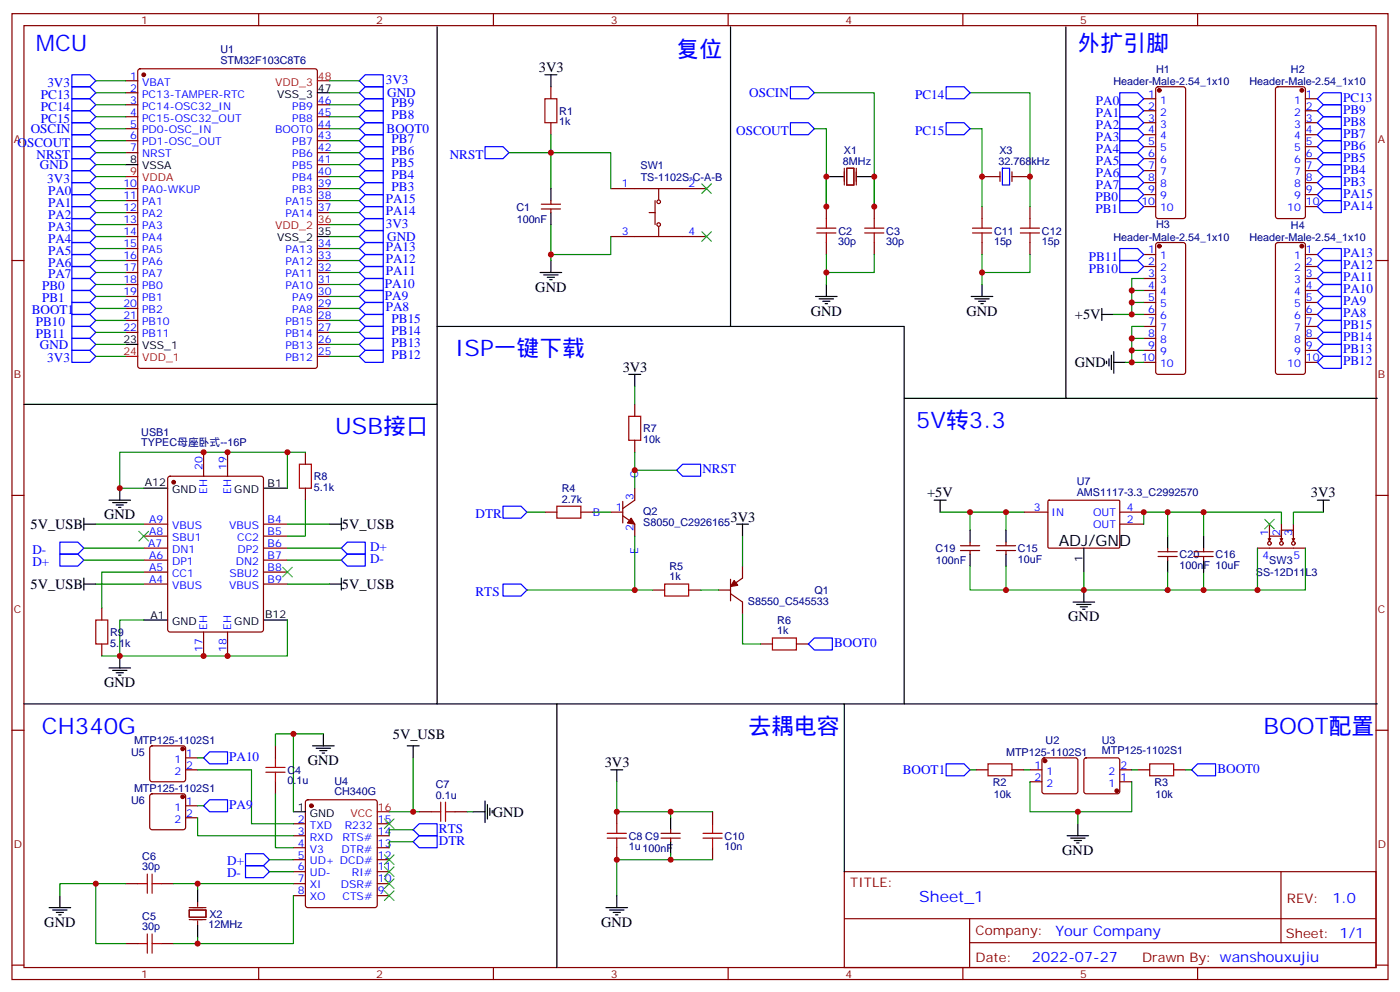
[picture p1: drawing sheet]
<svg xmlns="http://www.w3.org/2000/svg" width="412mm" height="292mm" viewBox="0 0 412 292" stroke-linecap="round" stroke-linejoin="round" font-family="sans-serif">
<g fill="none" stroke="#870000" stroke-width=".35">
<path d="M3.5 4h405.4v284.4h-405.4zM7.1 7.5h398.2v277.3h-398.2zM76.2 4v3.5M145.3 4v3.5M214.5 4v3.5M283.6 4v3.5M352.8 4v3.5M37 23.8h3.6M37 27.3h3.6M37 30.8h3.6M37 34.4h3.6M37 37.9h3.6"/>
<path d="M40.8 20.5l.5-.3h51.5l.6 .5 .1 87-.5 .7h-51.7l-.7-.4v-87zM93.5 30.8h3.5M93.5 34.4h3.5M93.5 37.9h3.5M162.3 25.5v3.6M162.3 36.1v3.6M336.9 29.1h3.5M336.9 32.6h3.5M336.9 36.1h3.5M336.9 39.7h3.5M340.7 25.7l.4-.2h7.4l.7 .5v37.6l-.2 .5-.5 .2h-7.4l-.5-.2-.2-.5v-37.4zM375.9 25.7l.5-.2h7.4l.7 .5v37.6l-.2 .5-.5 .2h-7.4l-.5-.2-.2-.5v-37.4z"/>
<path d="M384.5 29.1h3.6M384.5 32.6h3.6M384.5 36.1h3.6M384.5 39.7h3.6M37 41.4h3.6M37 44.9h3.6M37 55.5h3.6M37 59.1h3.6M93.5 41.4h3.5M93.5 44.9h3.5M93.5 55.5h3.5M93.5 59.1h3.5"/>
<path d="M93.5 52h3.5M93.5 48.5h3.5M162.3 59.1v1M179.9 55.5h28.2M193 59.1v7M194 55.5v3.2M289.3 52h5.3M294.6 50.6v2.8M298.1 52h5.3M298.1 50.6v2.8M336.9 43.2h3.5M336.9 46.7h3.5"/>
<path d="M336.9 50.2h3.5M336.9 53.8h3.5M336.9 57.3h3.5M384.5 43.2h3.6M384.5 46.7h3.6M384.5 50.2h3.6M384.5 53.8h3.6M384.5 57.3h3.6M3.5 76.7h3.6M37 76.7h3.6M37 62.6h3.6M37 66.1h3.6"/>
<path d="M37 69.6h3.6M37 73.2h3.6M93.5 76.7h3.5M93.5 62.6h3.5M93.5 73.2h3.5M159.5 61.5h5.6M159.5 60.1h5.6M162.3 61.5v1.1M179.9 69.6h28.2M191.2 62.6h1.8M194 66.8v2.8M243.4 60.8v3.5"/>
<path d="M243.4 71.4v3.5M257.5 60.8v3.5M257.5 71.4v3.5M289.3 60.8v3.5M289.3 71.4v3.5M303.4 60.8v3.5M303.4 71.4v3.5M336.9 60.8h3.5M336.9 74.9h3.5M336.9 78.5h3.5M340.7 71.6l.4-.2h7.4l.7 .4v37.7l-.2 .5-.5 .2h-7.4l-.5-.2-.2-.5v-37.4zM375.9 71.6l.5-.2h7.4l.7 .4v37.7l-.2 .5-.5 .2h-7.4l-.5-.2-.2-.5v-37.4z"/>
<path d="M384.5 60.8h3.6M384.5 74.9h3.6M384.5 78.5h3.6M405.3 76.7h3.6M37 80.2h3.6M37 83.7h3.6M37 87.3h3.6M37 90.8h3.6M37 94.3h3.6M37 97.9h3.6M93.5 80.2h3.5M93.5 83.7h3.5"/>
<path d="M93.5 87.3h3.5M93.5 90.8h3.5M93.5 94.3h3.5M93.5 97.9h3.5M336.9 82h3.5M336.9 85.5h3.5M336.9 89h3.5M336.9 92.6h3.5M336.9 96.1h3.5M336.9 99.6h3.5M384.5 82h3.6M384.5 85.5h3.6"/>
<path d="M384.5 89h3.6M384.5 92.6h3.6M384.5 96.1h3.6M384.5 99.6h3.6M93.5 104.9h3.5M93.5 101.4h3.5M187 119v3.6M336.9 103.2h3.5M336.9 106.7h3.5M384.5 103.2h3.6M384.5 106.7h3.6M60 133.1v7.1"/>
<path d="M67 133.1v7.1M90 133.1v3.6M187 129.6v3.5M3.5 145.8h3.6M42.3 154.3h7.1M42.3 157.8h7.1M49.6 140.4l.5-.2h26.8l.7 .4v44.7l-.5 .7-27 .1-.7-.5v-44.7zM77.6 154.3h7.1M77.6 157.8h7.1M90 143.7v3.5M160.5 150.8h3.5M171.1 150.8h3.5"/>
<path d="M179.9 150.8h3.5M183.4 147.6v6.4M183.4 151.8l3.6 2.5v3.5M187 143.7v3.5l-3.6 2.5M285.8 159.6v1.1M296.3 159.6v1.1M301.6 150.8h7.1M308.7 147.4l.3-.2 20.7 .1 .1 .3v13.6l-.3 .2-20.6-.1-.2-.3zM329.8 150.8h7.1M329.8 154.3h7.1M373.6 158.5l.3 .7M373.9 154.3v3.5"/>
<path d="M374.3 158.5l-.4 .7M377.1 158.5l.4 .7M377.5 154.3v3.5v-1.7h3.5v3.1l.4-.7M377.8 158.5l-.3 .7v-1.4h-3.6v1.4M380.6 158.5l.4 .7M381 154.3v3.5M405.3 145.8h3.6M30 179v3.5M42.3 161.4h7.1M42.3 164.9h7.1M42.3 168.4h7.1M42.3 171.9h7.1"/>
<path d="M77.6 161.4h7.1M77.6 164.9h7.1M77.6 168.4h7.1M77.6 171.9h7.1M192.3 173.7h3.5M202.8 173.7h3.6M211.7 173.7h3.5M215.2 174.8l3.5 2.4v3.6M215.2 170.5v6.4M218.7 166.7v3.5l-3.5 2.4M282.9 162.1h5.7M282.9 160.7h5.7"/>
<path d="M285.8 162.1v1M293.5 162.1h5.7M293.5 160.7h5.7M296.3 162.1v1M341.1 163.8h5.7M341.1 162.4h5.7M344 161.4v1M344 163.8v1.1M351.7 163.8h5.7M351.7 162.4h5.7M354.5 161.4v1M354.5 163.8v1.1"/>
<path d="M370.4 161.4h14.1M30 189.6v3.5M60 186.1v7M67 186.1v7M224 189.6h3.5M234.6 189.6h3.5M3.5 215h3.6M44.3 219.8l.5-.2h9.2l.5 .2 .2 .5v9.1l-.3 .5-.4 .3h-9.2l-.5-.3-.2-.5v-9.1zM81.1 219.6v3.5M405.3 215h3.6M44.3 233.9l.5-.2h9.2l.5 .2 .2 .5v9.2l-.3 .5-.4 .2h-9.2l-.5-.3-.2-.4v-9.2zM54.7 226.6h3.5"/>
<path d="M54.7 223.1h3.5M54.7 237.2h3.5M81.1 230.2v3.5M90.2 235.7l.5-.3h19.7l.7 .5v30.6l-.4 .6-20 .1-.7-.5v-30.6zM123.5 239h3.5M134.1 239h3.5M181.7 239v3.5M209.9 239v3.5M287.5 226.6h3.5M298.1 226.6h3.5M303.4 226.6h3.5M303.4 230.2h3.5"/>
<path d="M307.2 223.3l.4-.2h9.2l.5 .2 .2 .5v9.2l-.2 .5-.5 .2h-9.2l-.5-.3-.2-.4v-9.2zM319.5 223.3l.5-.2h9.1l.5 .2 .2 .5v9.2l-.2 .5-.5 .2h-9.1l-.5-.3-.2-.4v-9.2zM329.8 226.6h3.6M329.8 230.2h3.6M335.1 226.6h3.6M345.7 226.6h3.5M54.7 240.7h3.5M86.4 242.5h3.6M86.4 246h3.6M86.4 249.6h3.6M86.4 253.1h3.6M86.4 256.6h3.6"/>
<path d="M111.1 242.5h3.6M111.1 246h3.6M111.1 249.6h3.6M111.1 253.1h3.6M111.1 256.6h3.6M181.7 249.6v3.5M194.7 246.7h5.7M194.7 245.3h5.7M197.6 244.3v1M197.6 246.7v1.1M209.9 249.6v3.5M248.7 256.6h156.6v28.2h-156.6z"/>
<path d="M377.3 256.6v20.9M37 260.1h3.6M37 277.8h3.6M47.6 260.1h3.6M47.6 277.8h3.6M86.4 260.1h3.6M86.4 263.7h3.6M111.1 260.1h3.6M111.1 263.7h3.6M248.7 270.5h156.5M285.6 277.5h119.6M285.6 270.5v14.1"/>
<path d="M3.5 284.1h3.6M76.2 284.8v3.6M145.3 284.8v3.6M214.5 284.8v3.6M283.6 284.8v3.6M352.8 284.8v3.6M405.3 284.1h3.6"/>
<circle cx="194" cy="59.4" r=".53"/>
<circle cx="194" cy="66.1" r=".53"/>
<circle cx="373.9" cy="159.9" r=".53"/>
<circle cx="377.5" cy="159.9" r=".53"/>
<circle cx="381" cy="159.9" r=".53"/>
</g>
<g fill="#870000" stroke="#870000" stroke-width=".35">
<path d="M216.3 170.9l1 1.4-2.1 .3z"/>
<path d="M185.9 152.5l1.1 1.8-2.1-.3z"/>
<circle cx="42.3" cy="22" r=".53"/>
<circle cx="307.8" cy="224" r=".53"/>
<circle cx="329" cy="232.8" r=".53"/>
<circle cx="91.7" cy="237.2" r=".53"/>
<circle cx="51.2" cy="142" r=".53"/>
<circle cx="53.8" cy="220.5" r=".53"/>
<circle cx="53.8" cy="234.6" r=".53"/>
<circle cx="341.5" cy="26.6" r=".53"/>
<circle cx="383.5" cy="26.6" r=".53"/>
<circle cx="341.5" cy="72.5" r=".53"/>
<circle cx="383.5" cy="72.5" r=".53"/>
</g>
<g fill="none" stroke="#000" stroke-width=".35">
<path d="M128.8 7.9v111.1h-121.7M215.2 7.9v88.2h-86.4M314 7.9v109.4h91.7M93.5 27.3h3.5M160.5 22h3.5M162.3 22v3.5M37 48.5h3.6M162.3 55.5v3.6M243.4 52h5.3M252.2 52h5.3M93.5 69.6h3.5M162.3 62.6v3.5"/>
<path d="M162.3 76.7v3.5M159.1 80.2h6.4M160.2 80.9h4.2M161.2 81.6h2.1M161.9 82.3h.7M215.2 96.1h51.1v21.2M240.2 87.3h6.4M241.3 88h4.2M242.4 88.7h2.1M243.1 89.4h.7M243.4 83.7v3.6M286.1 87.3h6.4"/>
<path d="M287.2 88h4.2M288.2 88.7h2.1M288.9 89.4h.7M289.3 83.7v3.6M324.6 92.6h3.5M324.6 90.8v3.5M37 101.4h3.6M128.8 119v88.2h-121.7M185.2 110.2h3.5M187 110.2v3.5M314 117.3h-47.7v89.9M326 106.3v.7"/>
<path d="M326.7 105.6v2.1M327.4 104.6v4.2M328.1 106.7h3.5M328.1 103.5v6.4M24.7 154.3h3.5M24.7 152.5v3.6M32.1 147.2h6.4M33.2 148h4.2M34.2 148.7h2.1M34.9 149.4h.7M35.3 143.7v3.5M42.3 143.7h7.1"/>
<path d="M77.6 143.7h7.1M97 154.3h3.5M100.5 152.5v3.6M217 154.3h3.5M218.7 154.3v3.5M275.2 147.2h3.5M276.9 147.2v3.6M285.8 156.1v3.5M296.3 156.1v3.5M344 157.8v3.6M354.5 157.8v3.6M388.1 147.2h3.5"/>
<path d="M389.8 147.2v3.6M24.7 171.9h3.5M24.7 170.2v3.5M97 171.9h3.5M100.5 170.2v3.5M285.8 163.1v3.6M296.3 163.1v3.6M316.1 177.2h6.3M317.1 177.9h4.3M318.2 178.6h2.1M318.9 179.4h.7M319.3 161.4v7"/>
<path d="M319.3 173.7v3.5M344 164.9v3.5M354.5 164.9v3.5M32.1 196.6h6.4M33.2 197.3h4.2M34.2 198h2.1M34.9 198.8h.7M35.3 193.1v3.5M42.3 182.5h7.1M77.6 182.5h7.1M92.1 219.6h6.3M95.2 216v3.6"/>
<path d="M119.9 219.6h3.6M121.7 219.6v3.5M128.8 207.2h35.2v77.6M164 207.2h84.7v49.4M248.7 207.2h157M86.4 239h3.6M93.1 220.3h4.3M94.2 221h2.1M94.9 221.7h.7M139.3 239h3.6M142.9 235.8v6.3M143.6 236.9v4.2"/>
<path d="M144.3 237.9v2.1M145 238.6v.7M179.9 226.6h3.5M181.7 226.6v3.6M197.6 240.7v3.6M197.6 247.8v3.5M314.3 246h6.4M315.4 246.7h4.2M316.4 247.4h2.2M317.1 248.1h.8M317.5 242.5v3.5M14.5 267.2h6.3"/>
<path d="M15.5 267.9h4.3M16.6 268.6h2.1M17.3 269.3h.7M17.6 263.7v3.5M58.2 261.9v3.5M58.2 272.5v3.5M178.5 267.2h6.4M179.6 267.9h4.2M180.6 268.6h2.1M181.3 269.3h.7M181.7 263.7v3.5"/>
</g>
<path d="M93.5 23.8h3.5M37 52h3.6M93.5 66.1h3.5M37 104.9h3.6M111.1 239h3.6" fill="none" stroke="#f00" stroke-width=".35"/>
<g fill="none" stroke="#00f" stroke-width=".35">
<path d="M21.2 22h5.3l1.7 1.8-1.7 1.7h-5.3zM21.2 36.1h5.3l1.7 1.8-1.7 1.8h-5.3zM21.2 39.7h5.3l1.7 1.7-1.7 1.8h-5.3zM21.2 25.5h5.3l1.7 1.8-1.7 1.8h-5.3zM21.2 29.1h5.3l1.7 1.7-1.7 1.8h-5.3zM21.2 32.6h5.3l1.7 1.8-1.7 1.7h-5.3zM105.8 23.8l1.8-1.8h5.3v3.5h-5.3zM105.8 27.3l1.8-1.8h5.3v3.6h-5.3zM105.8 37.9l1.8-1.8h5.3v3.6h-5.3zM105.8 34.4l1.8-1.8h5.3v3.5h-5.3zM105.8 30.8l1.8-1.7h5.3v3.5h-5.3zM232.8 36.1h5.3l1.8 1.8-1.8 1.8h-5.3z"/>
<path d="M232.8 25.5h5.3l1.8 1.8-1.8 1.8h-5.3zM278.7 25.5h5.3l1.8 1.8-1.8 1.8h-5.3zM278.7 36.1h5.3l1.8 1.8-1.8 1.8h-5.3zM329.8 27.3h5.3l1.8 1.8-1.8 1.7h-5.3zM329.8 30.8h5.3l1.8 1.8-1.8 1.8h-5.3zM329.8 34.4h5.3l1.8 1.7-1.8 1.8h-5.3zM329.8 37.9h5.3l1.8 1.8-1.8 1.7h-5.3zM388.1 36.1l1.7-1.7h5.3v3.5h-5.3zM389.8 27.3h5.3v3.5h-5.3l-1.7-1.7zM389.8 37.9h5.3v3.5h-5.3l-1.7-1.7zM389.8 30.8h5.3v3.6h-5.3l-1.7-1.8zM21.2 50.2h5.3l1.7 1.8-1.7 1.8h-5.3z"/>
<path d="M21.2 46.7h5.3l1.7 1.8-1.7 1.7h-5.3zM21.2 43.2h5.3l1.7 1.7-1.7 1.8h-5.3zM21.2 53.8h5.3l1.7 1.7-1.7 1.8h-5.3zM21.2 57.3h5.3l1.7 1.8-1.7 1.7h-5.3zM105.8 55.5l1.8-1.7h5.3v3.5h-5.3zM105.8 52l1.8-1.8h5.3v3.6h-5.3zM105.8 48.5l1.8-1.8h5.3v3.5h-5.3zM105.8 44.9l1.8-1.7h5.3v3.5h-5.3zM105.8 41.4l1.8-1.7h5.3v3.5h-5.3zM107.6 57.3h5.3v3.5h-5.3l-1.8-1.7zM142.9 43.2h5.3l1.7 1.7-1.7 1.8h-5.3zM329.8 41.4h5.3l1.8 1.8-1.8 1.7h-5.3z"/>
<path d="M329.8 44.9h5.3l1.8 1.8-1.8 1.8h-5.3zM329.8 48.5h5.3l1.8 1.7-1.8 1.8h-5.3zM329.8 52h5.3l1.8 1.8-1.8 1.7h-5.3zM329.8 55.5h5.3l1.8 1.8-1.8 1.8h-5.3zM329.8 59.1h5.3l1.8 1.7-1.8 1.8h-5.3zM388.1 50.2l1.7-1.7h5.3v3.5h-5.3zM388.1 43.2l1.7-1.8h5.3v3.5h-5.3zM388.1 57.3l1.7-1.8h5.3v3.6h-5.3zM389.8 52h5.3v3.5h-5.3l-1.7-1.7zM389.8 44.9h5.3v3.6h-5.3l-1.7-1.8zM21.2 60.8h5.3l1.7 1.8-1.7 1.7h-5.3zM21.2 64.3h5.3l1.7 1.8-1.7 1.8h-5.3z"/>
<path d="M21.2 67.9h5.3l1.7 1.7-1.7 1.8h-5.3zM21.2 71.4h5.3l1.7 1.8-1.7 1.7h-5.3zM21.2 74.9h5.3l1.7 1.8-1.7 1.8h-5.3zM21.2 78.5h5.3l1.7 1.7-1.7 1.8h-5.3zM105.8 66.1l1.8-1.8h5.3v3.6h-5.3zM105.8 69.6l1.8-1.7h5.3v3.5h-5.3zM105.8 76.7l1.8-1.8h5.3v3.6h-5.3zM105.8 73.2l1.8-1.8h5.3v3.5h-5.3zM105.8 62.6l1.8-1.8h5.3v3.5h-5.3zM329.8 73.2h5.3l1.8 1.7-1.8 1.8h-5.3zM329.8 76.7h5.3l1.8 1.8-1.8 1.7h-5.3zM388.1 74.9l1.7-1.7h5.3v3.5h-5.3z"/>
<path d="M388.1 60.8l1.7-1.7h5.3v3.5h-5.3zM389.8 76.7h5.3v3.5h-5.3l-1.7-1.7zM21.2 99.6h5.3l1.7 1.8-1.7 1.8h-5.3zM21.2 89h5.3l1.7 1.8-1.7 1.8h-5.3zM21.2 82h5.3l1.7 1.7-1.7 1.8h-5.3zM21.2 85.5h5.3l1.7 1.8-1.7 1.7h-5.3zM21.2 92.6h5.3l1.7 1.7-1.7 1.8h-5.3zM21.2 96.1h5.3l1.7 1.8-1.7 1.7h-5.3zM105.8 83.7l1.8-1.7h5.3v3.5h-5.3zM105.8 87.3l1.8-1.8h5.3v3.5h-5.3zM105.8 90.8l1.8-1.8h5.3v3.6h-5.3zM105.8 80.2l1.8-1.7h5.3v3.5h-5.3z"/>
<path d="M105.8 97.9l1.8-1.8h5.3v3.5h-5.3zM105.8 94.3l1.8-1.7h5.3v3.5h-5.3zM388.1 89l1.7-1.7h5.3v3.5h-5.3zM388.1 82l1.7-1.8h5.3v3.5h-5.3zM388.1 99.6l1.7-1.7h5.3v3.5h-5.3zM389.8 90.8h5.3v3.5h-5.3l-1.7-1.7zM389.8 83.7h5.3v3.6h-5.3l-1.7-1.8zM389.8 94.3h5.3v3.6h-5.3l-1.7-1.8zM21.2 103.2h5.3l1.7 1.7-1.7 1.8h-5.3zM105.8 104.9l1.8-1.7h5.3v3.5h-5.3zM105.8 101.4l1.8-1.8h5.3v3.6h-5.3zM388.1 106.7l1.7-1.8h5.3v3.5h-5.3z"/>
<path d="M389.8 101.4h5.3v3.5h-5.3l-1.7-1.7zM199.3 138.4l1.8-1.7h5.3v3.5h-5.3zM17.6 159.6h5.3l1.8 1.8-1.8 1.7h-5.3zM148.2 149h5.3l1.7 1.8-1.7 1.7h-5.3zM17.6 163.1h5.3l1.8 1.8-1.8 1.8h-5.3zM100.5 161.4l1.8-1.8h5.3v3.5h-5.3zM102.3 163.1h5.3v3.6h-5.3l-1.8-1.8zM148.2 171.9h5.3l1.7 1.8-1.7 1.8h-5.3zM238.1 189.6l1.8-1.8h5.3v3.5h-5.3zM60 223.1l1.7-1.8h5.3v3.6h-5.3zM60 237.2l1.7-1.8h5.3v3.6h-5.3zM278.7 224.9h5.3l1.8 1.7-1.8 1.8h-5.3z"/>
<path d="M351 226.6l1.8-1.7h5.3v3.5h-5.3zM72.3 251.3h5.3l1.8 1.8-1.8 1.7h-5.3zM72.3 254.8h5.3l1.8 1.8-1.8 1.8h-5.3zM121.7 244.3l1.8-1.8h5.3v3.5h-5.3zM121.7 247.8l1.8-1.8h5.3v3.6h-5.3z"/>
</g>
<g fill="none" stroke="#008700" stroke-width=".35">
<path d="M28.2 23.8h8.8M28.2 27.3h8.8M28.2 37.9h8.8M28.2 30.8h8.8M28.2 34.4h8.8M97 23.8h8.8M97 27.3h8.8M97 37.9h8.8M97 30.8h8.8M97 34.4h8.8M162.3 39.7v5.2h-12.4M239.9 37.9h3.5v22.9v-8.8"/>
<path d="M239.9 27.3h17.6v33.5v-8.8M285.8 37.9h3.5v22.9M285.8 27.3h17.6v33.5M28.2 52h8.8M28.2 48.5h8.8M28.2 44.9h8.8M28.2 41.4h8.8M28.2 59.1h8.8M28.2 55.5h8.8M97 52h8.8M97 48.5h8.8M97 44.9h8.8"/>
<path d="M97 41.4h8.8M97 59.1h8.8M97 55.5h8.8M162.3 55.5v-10.6h17.6v10.6M28.2 66.1h8.8M28.2 69.6h8.8M28.2 76.7h8.8M28.2 73.2h8.8M28.2 62.6h8.8M97 66.1h8.8M97 69.6h8.8M97 76.7h8.8"/>
<path d="M97 73.2h8.8M97 62.6h8.8M162.3 66.1v10.6M179.9 69.6v5.3h-17.6M243.4 74.9v8.8M257.5 74.9v5.3h-14.1M289.3 74.9v5.3h14.1v-5.3M28.2 90.8h8.8M28.2 83.7h8.8M28.2 87.3h8.8M28.2 94.3h8.8M28.2 97.9h8.8"/>
<path d="M28.2 80.2h8.8M97 90.8h8.8M97 83.7h8.8M97 87.3h8.8M97 94.3h8.8M97 97.9h8.8M97 80.2h8.8M289.3 80.2v3.5M328.1 92.6h8.8M336.9 89h-3.5v3.6M336.9 85.5h-3.5v3.5M336.9 82h-3.5v3.5"/>
<path d="M336.9 99.6h-3.5v3.6M336.9 96.1h-3.5v3.5M28.2 104.9h8.8M28.2 101.4h8.8M97 104.9h8.8M97 101.4h8.8M187 113.7v5.3M331.6 106.7h5.3M336.9 103.2h-3.5v3.5M84.7 133.1h5.3M187 133.1v10.6M187 138.4h12.3"/>
<path d="M28.2 154.3h14.1M42.3 143.7h-7v-10.6h49.4v10.6M84.7 154.3h12.3M90 147.2v10.6h-5.3M155.2 150.8h5.3M174.6 150.8h5.3M187 157.8v15.9h5.3M218.7 157.8v8.9M276.9 150.8h19.4M285.8 150.8v5.3M301.6 150.8h-5.3v5.3M336.9 154.3v-3.5h17.6v7"/>
<path d="M344 150.8v7M354.5 150.8h23v3.5M389.8 150.8h-8.8v3.5M24.7 161.4h17.6M24.7 164.9h17.6M28.2 171.9h14.1M42.3 168.4h-12.3v10.6M84.7 171.9h12.3M84.7 161.4h15.8M84.7 164.9h15.8M155.2 173.7h31.8M206.4 173.7h5.3"/>
<path d="M285.8 166.7v7h10.5M296.3 166.7v7h23v-5.3M344 168.4v5.3M354.5 168.4v5.3h-35.2M370.4 161.4v12.3h-15.9M384.5 161.4v12.3h-14.1M30 193.1h5.3M42.3 182.5h-7v10.6h49.4v-10.6M218.7 180.8v8.8h5.3M86.4 216h-5.3v3.6M95.2 216h-8.8v23M58.2 226.6h15.9v15.9h12.3"/>
<path d="M58.2 223.1h1.8M58.2 237.2h1.8M81.1 233.7v15.9h5.3M121.7 223.1v15.9h-7M121.7 239h1.8M137.6 239h1.7M181.7 230.2v8.8h28.2M197.6 239v1.7M285.8 226.6h1.7M301.6 226.6h1.8M303.4 230.2v8.8h14.1v3.5M333.4 230.2v8.8h-15.9"/>
<path d="M333.4 226.6h1.7M349.2 226.6h1.8M58.2 240.7v5.3h28.2M79.4 253.1h7M79.4 256.6h7M121.7 244.3h-7v1.7M121.7 247.8h-7v1.8M197.6 251.3v1.8M209.9 253.1h-28.2v10.6M28.2 260.1h-10.6v3.6M37 260.1h-8.8v17.7h8.8M51.2 260.1h7v1.8"/>
<path d="M58.2 276v1.8h-7M58.2 260.1h28.2M86.4 263.7v14.1h-28.2"/>
</g>
<g fill="none" stroke="#a10000" stroke-width=".35">
<path d="M160.5 29.1h3.5v7h-3.5zM240.6 68.6h5.6M240.6 67.2h5.6M243.4 64.3v2.9M243.4 68.6v2.8M254.7 68.6h5.6M254.7 67.2h5.6M257.5 64.3v2.9M257.5 68.6v2.8M286.5 68.6h5.6M286.5 67.2h5.6M289.3 64.3v2.9"/>
<path d="M289.3 68.6v2.8M300.6 68.6h5.6M300.6 67.2h5.6M303.4 64.3v2.9M303.4 68.6v2.8M88.2 136.7h3.5v7h-3.5zM185.2 122.6h3.5v7h-3.5zM164 149h7.1v3.5h-7.1zM195.8 171.9h7v3.6h-7zM28.2 182.5h3.5v7.1h-3.5zM227.5 187.8h7.1v3.5h-7.1zM78.3 227.3h5.7"/>
<path d="M78.3 225.9h5.7M81.1 223.1v2.8M81.1 227.3v2.9M127 239h2.8M129.8 236.1v5.7M131.2 236.1v5.7M131.2 239h2.9M291 224.9h7.1v3.5h-7.1zM338.7 224.9h7v3.5h-7zM43.4 257.3v5.7M44.8 257.3v5.7M178.9 246.7h5.6"/>
<path d="M178.9 245.3h5.6M181.7 242.5v2.8M181.7 246.7v2.9M207.1 246.7h5.6M207.1 245.3h5.6M209.9 242.5v2.8M209.9 246.7v2.9M40.6 277.8h2.8M40.6 260.1h2.8M43.4 275v5.6M44.8 275v5.6M44.8 277.8h2.8"/>
<path d="M44.8 260.1h2.8"/>
</g>
<path d="M248.7 49.5v5M249.4 49.5h2.1v5h-2.1zM252.2 49.5v5" fill="none" stroke="#871200" stroke-width=".35"/>
<g fill="none" stroke="#3c3" stroke-width=".35">
<path d="M206.7 54.1l2.8 2.8M209.5 54.1l-2.8 2.8M206.7 68.2l2.8 2.8M209.5 68.2l-2.8 2.8M40.9 156.4l2.8 2.8M43.7 156.4l-2.8 2.8M372.5 152.9l2.9 2.8M375.4 152.9l-2.9 2.8M83.3 167l2.8 2.8M86.1 167l-2.8 2.8M113.2 241.1l2.9 2.8M113.2 251.7l2.9 2.8"/>
<path d="M113.2 255.2l2.9 2.8M113.2 258.7l2.9 2.8M116.1 241.1l-2.9 2.8M116.1 251.7l-2.9 2.8M116.1 255.2l-2.9 2.8M116.1 258.7l-2.9 2.8M113.2 262.3l2.9 2.8M116.1 262.3l-2.9 2.8"/>
</g>
<path d="M55.7 267.9h5v2.1h-5zM55.7 270.7h5M55.7 267.2h5M58.2 265.4v1.4M58.2 271.1v1.4" fill="none" stroke="#870012" stroke-width=".35"/>
<path d="M295.3 49.5h2.1v5l-2.1-.1z" fill="none" stroke="#00c" stroke-width=".35"/>
<g fill="#c00">
<circle cx="162.3" cy="44.9" r=".88"/>
<circle cx="317.5" cy="239" r=".88"/>
<circle cx="187" cy="138.4" r=".88"/>
<circle cx="187" cy="173.7" r=".88"/>
<circle cx="35.3" cy="193.1" r=".88"/>
<circle cx="67" cy="193.1" r=".88"/>
<circle cx="60" cy="193.1" r=".88"/>
<circle cx="67" cy="133.1" r=".88"/>
<circle cx="60" cy="133.1" r=".88"/>
<circle cx="35.3" cy="143.7" r=".88"/>
<circle cx="84.7" cy="133.1" r=".88"/>
<circle cx="86.4" cy="216" r=".88"/>
<circle cx="243.4" cy="52" r=".88"/>
<circle cx="243.4" cy="60.8" r=".88"/>
<circle cx="257.5" cy="52" r=".88"/>
<circle cx="257.5" cy="60.8" r=".88"/>
<circle cx="243.4" cy="80.2" r=".88"/>
<circle cx="58.2" cy="260.1" r=".88"/>
<circle cx="58.2" cy="277.8" r=".88"/>
<circle cx="28.2" cy="260.1" r=".88"/>
<circle cx="121.7" cy="239" r=".88"/>
<circle cx="181.7" cy="239" r=".88"/>
<circle cx="181.7" cy="253.1" r=".88"/>
<circle cx="289.3" cy="80.2" r=".88"/>
<circle cx="336.9" cy="150.8" r=".88"/>
<circle cx="333.4" cy="92.6" r=".88"/>
<circle cx="333.4" cy="89" r=".88"/>
<circle cx="333.4" cy="85.5" r=".88"/>
<circle cx="333.4" cy="106.7" r=".88"/>
<circle cx="333.4" cy="103.2" r=".88"/>
<circle cx="333.4" cy="99.6" r=".88"/>
<circle cx="354.5" cy="150.8" r=".88"/>
<circle cx="296.3" cy="150.8" r=".88"/>
<circle cx="319.3" cy="173.7" r=".88"/>
<circle cx="344" cy="150.8" r=".88"/>
<circle cx="344" cy="173.7" r=".88"/>
<circle cx="285.8" cy="150.8" r=".88"/>
<circle cx="296.3" cy="173.7" r=".88"/>
<circle cx="162.3" cy="74.9" r=".88"/>
<circle cx="197.6" cy="239" r=".88"/>
<circle cx="197.6" cy="253.1" r=".88"/>
<circle cx="289.3" cy="52" r=".88"/>
<circle cx="303.4" cy="52" r=".88"/>
<circle cx="354.5" cy="173.7" r=".88"/>
<circle cx="370.4" cy="173.7" r=".88"/>
</g>
<g font-size="6.7" fill="#00f">
<text x="10.6" y="15">MCU</text>
<text x="199.3" y="16.7">复位</text>
<text x="317.5" y="15">外扩引脚</text>
<text x="134.1" y="104.9">ISP一键下载</text>
<text x="98.8" y="127.8">USB接口</text>
<text x="269.9" y="126.1">5V转3.3</text>
<text x="12.3" y="216">CH340G</text>
<text x="220.5" y="216">去耦电容</text>
<text x="372.2" y="216">BOOT配置</text>
</g>
<text font-size="4.6" x="311.9" y="160.7">ADJ/GND</text>
<text font-size="4.6" fill="#00f" x="270.8" y="265.6">Sheet_1</text>
<g font-size="4.2">
<text x="158.7" y="21.3">3V3</text>
<text x="157.7" y="85.9">GND</text>
<text x="238.8" y="92.9">GND</text>
<text x="284.7" y="92.9">GND</text>
<text x="316.6" y="94">+5V</text>
<text x="183.4" y="109.5">3V3</text>
<text x="316.6" y="108.1">GND</text>
<text x="273.1" y="146.2">+5V</text>
<text x="386.2" y="146.2">3V3</text>
<text x="9" y="155.7">5V_USB</text>
<text x="30.7" y="152.9">GND</text>
<text x="100.7" y="155.7">5V_USB</text>
<text x="215.2" y="153.6">3V3</text>
<text x="9" y="173.4">5V_USB</text>
<text x="100.7" y="173.4">5V_USB</text>
<text x="314.7" y="182.9">GND</text>
<text x="30.7" y="202.3">GND</text>
<text x="115.7" y="217.4">5V_USB</text>
<text x="90.7" y="225.2">GND</text>
<text x="178.2" y="225.9">3V3</text>
<text x="145.2" y="240.4">GND</text>
<text x="312.9" y="251.7">GND</text>
<text x="13.1" y="272.8">GND</text>
<text x="177.1" y="272.8">GND</text>
</g>
<g font-size="4.2" fill="#00f">
<text x="392.5" y="265.9">1.0</text>
<text x="310.9" y="275.4">Your Company</text>
<text x="304" y="283.2">2022-07-27</text>
</g>
<g font-size="3.9" fill="#00f">
<text x="12.1" y="29.1">PC13</text>
<text x="14" y="25.5">3V3</text>
<text x="113.6" y="24.6">3V3</text>
<text x="114.1" y="28.6">GND</text>
<text x="220.7" y="28.6">OSCIN</text>
<text x="269.6" y="29.1">PC14</text>
<text x="395.6" y="29.9">PC13</text>
<text x="12.1" y="32.6">PC14</text>
<text x="115.4" y="35.1">PB8</text>
<text x="115.4" y="31.6">PB9</text>
<text x="322.8" y="30.8">PA0</text>
<text x="322.8" y="34.4">PA1</text>
<text x="395.6" y="33.5">PB9</text>
<text x="9.1" y="39.2">OSCIN</text>
<text x="12.1" y="36.1">PC15</text>
<text x="113.9" y="39.1">BOOT0</text>
<text x="216.9" y="39.7">OSCOUT</text>
<text x="269.6" y="39.7">PC15</text>
<text x="322.8" y="37.9">PA2</text>
<text x="322.8" y="41.4">PA3</text>
<text x="395.6" y="40.5">PB7</text>
<text x="395.6" y="37">PB8</text>
<text x="5.2" y="43.2">OSCOUT</text>
<text x="10.8" y="46.7">NRST</text>
<text x="115.4" y="45.7">PB6</text>
<text x="115.4" y="42.2">PB7</text>
<text x="132.5" y="46.7">NRST</text>
<text x="322.8" y="44.9">PA4</text>
<text x="395.6" y="47.6">PB5</text>
<text x="395.6" y="44">PB6</text>
<text x="11.8" y="49.7">GND</text>
<text x="13.9" y="53.8">3V3</text>
<text x="115.4" y="52.8">PB4</text>
<text x="115.4" y="49.3">PB5</text>
<text x="322.8" y="48.5">PA5</text>
<text x="322.8" y="52">PA6</text>
<text x="395.6" y="51.1">PB4</text>
<text x="14.2" y="57.3">PA0</text>
<text x="113.6" y="59.8">PA15</text>
<text x="115.4" y="56.3">PB3</text>
<text x="322.7" y="59.1">PB0</text>
<text x="322.8" y="55.5">PA7</text>
<text x="395.6" y="54.6">PB3</text>
<text x="395.6" y="58.2">PA15</text>
<text x="14.2" y="60.8">PA1</text>
<text x="14.2" y="64.3">PA2</text>
<text x="113.6" y="63.4">PA14</text>
<text x="322.7" y="62.6">PB1</text>
<text x="395.6" y="61.7">PA14</text>
<text x="14.2" y="67.9">PA3</text>
<text x="14.2" y="71.4">PA4</text>
<text x="113.6" y="67">3V3</text>
<text x="114.1" y="70.9">GND</text>
<text x="14.2" y="74.9">PA5</text>
<text x="113.6" y="77.5">PA12</text>
<text x="113.6" y="73.9">PA13</text>
<text x="320.7" y="76.7">PB11</text>
<text x="395.6" y="75.8">PA13</text>
<text x="14.2" y="78.5">PA6</text>
<text x="14.2" y="82">PA7</text>
<text x="113.6" y="81">PA11</text>
<text x="320.7" y="80.2">PB10</text>
<text x="395.6" y="82.8">PA11</text>
<text x="395.6" y="79.3">PA12</text>
<text x="12.4" y="89">PB1</text>
<text x="12.4" y="85.5">PB0</text>
<text x="113.4" y="88.3">PA9</text>
<text x="113.4" y="84.8">PA10</text>
<text x="395.6" y="89.9">PA9</text>
<text x="395.6" y="86.4">PA10</text>
<text x="9.3" y="92.6">BOOT1</text>
<text x="113.6" y="91.6">PA8</text>
<text x="115.4" y="95.1">PB15</text>
<text x="395.6" y="93.4">PA8</text>
<text x="10.5" y="96.1">PB10</text>
<text x="10.5" y="99.6">PB11</text>
<text x="115.4" y="98.6">PB14</text>
<text x="395.6" y="100.5">PB14</text>
<text x="395.6" y="97">PB15</text>
<text x="11.8" y="102.7">GND</text>
<text x="13.9" y="106.7">3V3</text>
<text x="115.4" y="105.7">PB12</text>
<text x="115.4" y="102.2">PB13</text>
<text x="395.6" y="107.5">PB12</text>
<text x="395.6" y="104">PB13</text>
<text x="206.9" y="139.3">NRST</text>
<text x="140.1" y="152.4">DTR</text>
<text x="9.5" y="166.6">D+</text>
<text x="9.5" y="163">D-</text>
<text x="109" y="162.3">D+</text>
<text x="109" y="165.8">D-</text>
<text x="140.1" y="175.4">RTS</text>
<text x="245.7" y="190.4">BOOT0</text>
<text x="67.5" y="224.1">PA10</text>
<text x="265.9" y="227.9">BOOT1</text>
<text x="358.6" y="227.5">BOOT0</text>
<text x="67.5" y="238.2">PA9</text>
<text x="129.3" y="245.1">RTS</text>
<text x="129.3" y="248.7">DTR</text>
<text x="66.9" y="254.6">D+</text>
<text x="66.9" y="258.2">D-</text>
</g>
<g font-size="3.9" fill="#800">
<text x="250.5" y="261.2">TITLE:</text>
<text x="379.1" y="265.9">REV:</text>
<text x="287.4" y="275.4">Company:</text>
<text x="378.7" y="276">Sheet: 1/1</text>
<text x="287.4" y="283.1">Date:</text>
<text x="336.4" y="283.2">Drawn By: wanshouxujiu</text>
</g>
<g font-size="3.2" fill="#800">
<text x="41.6" y="7">1</text>
<text x="110.8" y="7">2</text>
<text x="179.9" y="7">3</text>
<text x="249.1" y="7">4</text>
<text x="318.2" y="7">5</text>
<text x="4.1" y="42.1">A</text>
<text x="405.9" y="42.1">A</text>
<text x="4.1" y="111.3">B</text>
<text x="405.9" y="111.3">B</text>
<text x="4.1" y="180.4">C</text>
<text x="405.9" y="180.4">C</text>
<text x="4.1" y="249.6">D</text>
<text x="405.9" y="249.6">D</text>
<text x="41.6" y="287.8">1</text>
<text x="110.8" y="287.8">2</text>
<text x="179.9" y="287.8">3</text>
<text x="249.1" y="287.8">4</text>
<text x="318.2" y="287.8">5</text>
</g>
<g font-size="3.2" fill="#000080">
<text x="64.9" y="15.7">U1</text>
<text x="64.9" y="18.9">STM32F103C8T6</text>
<text x="340.6" y="21.4">H1</text>
<text x="380.3" y="21.4">H2</text>
<text x="328" y="25">Header-Male-2.54_1x10</text>
<text x="368" y="25">Header-Male-2.54_1x10</text>
<text x="164.8" y="33.9">R1</text>
<text x="164.7" y="36.9">1k</text>
<text x="248.6" y="45.4">X1</text>
<text x="294.4" y="45.4">X3</text>
<text x="188.7" y="49.7">SW1</text>
<text x="188.7" y="53.3">TS-1102S-C-A-B</text>
<text x="248.3" y="48.5">8MHz</text>
<text x="294.1" y="48.5">32.768kHz</text>
<text x="152.1" y="62.1">C1</text>
<text x="152.2" y="65.6">100nF</text>
<text x="246.9" y="69.1">C2</text>
<text x="261.1" y="69.2">C3</text>
<text x="292.8" y="69.1">C11</text>
<text x="306.9" y="69.1">C12</text>
<text x="328" y="70.8">Header-Male-2.54_1x10</text>
<text x="340.6" y="67.2">H3</text>
<text x="368" y="70.8">Header-Male-2.54_1x10</text>
<text x="380.3" y="67.3">H4</text>
<text x="246.9" y="72.2">30p</text>
<text x="261.1" y="72.2">30p</text>
<text x="292.8" y="72.2">15p</text>
<text x="306.9" y="72.2">15p</text>
<text x="41.6" y="131.4">TYPEC母座卧式--16P</text>
<text x="41.6" y="128.3">USB1</text>
<text x="189.4" y="130.4">10k</text>
<text x="189.4" y="127.3">R7</text>
<text x="92.4" y="141.4">R8</text>
<text x="317.2" y="142.9">U7</text>
<text x="92.4" y="144.5">5.1k</text>
<text x="165.5" y="148">2.7k</text>
<text x="165.5" y="144.9">R4</text>
<text x="317.2" y="146.1">AMS1117-3.3_C2992570</text>
<text x="189.5" y="155">S8050_C2926165</text>
<text x="189.5" y="151.8">Q2</text>
<text x="197.2" y="167.8">R5</text>
<text x="275.6" y="162.6">C19</text>
<text x="275.7" y="166.2">100nF</text>
<text x="299.9" y="165.7">10uF</text>
<text x="299.9" y="162.6">C15</text>
<text x="347.5" y="167.4">100nF 10uF</text>
<text x="347.5" y="164.3">C20</text>
<text x="358.1" y="164.4">C16</text>
<text x="373.9" y="166">SW3</text>
<text x="197.2" y="170.9">1k</text>
<text x="369.9" y="169.5">SS-12D11L3</text>
<text x="220.3" y="178">S8550_C545533</text>
<text x="239.9" y="174.8">Q1</text>
<text x="229" y="183.7">R6</text>
<text x="32.5" y="190.3">5.1k</text>
<text x="32.5" y="187.3">R9</text>
<text x="229" y="186.8">1k</text>
<text x="39.5" y="219">MTP125-1102S1</text>
<text x="308" y="218.9">U2</text>
<text x="324.6" y="219">U3</text>
<text x="38.6" y="222.5">U5</text>
<text x="84.7" y="227.8">C4</text>
<text x="296.4" y="222.5">MTP125-1102S1</text>
<text x="324.6" y="222">MTP125-1102S1</text>
<text x="39.5" y="233.1">MTP125-1102S1</text>
<text x="84.7" y="230.9">0.1u</text>
<text x="98.5" y="231.1">U4</text>
<text x="128.4" y="232.1">C7</text>
<text x="292.5" y="231.4">R2</text>
<text x="340.1" y="231.4">R3</text>
<text x="38.6" y="236.7">U6</text>
<text x="98.5" y="234.2">CH340G</text>
<text x="128.4" y="235.1">0.1u</text>
<text x="292.7" y="234.9">10k</text>
<text x="340.4" y="234.9">10k</text>
<text x="185.2" y="250.3">1u100nF</text>
<text x="185.2" y="247.2">C8 C9</text>
<text x="213.4" y="250.3">10n</text>
<text x="213.4" y="247.2">C10</text>
<text x="41.9" y="256.3">30p</text>
<text x="41.9" y="253.2">C6</text>
<text x="41.9" y="273.9">30p</text>
<text x="41.9" y="270.9">C5</text>
<text x="61.4" y="273.3">12MHz</text>
<text x="61.7" y="270.2">X2</text>
</g>
<g font-size="3.2" fill="#00f">
<text x="38.4" y="23.4">1</text>
<text x="38.4" y="27">2</text>
<text x="41.9" y="25.2">VBAT</text>
<text x="41.9" y="28.7">PC13-TAMPER-RTC</text>
<text x="338.2" y="28.7">1</text>
<text x="384.7" y="28.7">1</text>
<text x="38.4" y="30.5">3</text>
<text x="38.4" y="34">4</text>
<text x="41.9" y="32.2">PC14-OSC32_IN</text>
<text x="41.9" y="35.8">PC15-OSC32_OUT</text>
<text x="86.1" y="35.8">PB8</text>
<text x="86.1" y="32.2">PB9</text>
<text x="93.7" y="34">45</text>
<text x="93.7" y="30.5">46</text>
<text x="338.2" y="32.2">2</text>
<text x="338.2" y="35.8">3</text>
<text x="341.7" y="30.5">1</text>
<text x="341.7" y="34">2</text>
<text x="381.2" y="30.5">1</text>
<text x="381.2" y="34">2</text>
<text x="384.7" y="32.2">2</text>
<text x="384.7" y="35.8">3</text>
<text x="38.4" y="37.5">5</text>
<text x="38.4" y="41.1">6</text>
<text x="41.9" y="39.3">PD0-OSC_IN</text>
<text x="81" y="39.3">BOOT0</text>
<text x="93.7" y="41.1">43</text>
<text x="93.7" y="37.5">44</text>
<text x="338.2" y="39.3">4</text>
<text x="341.7" y="37.5">3</text>
<text x="341.7" y="41.1">4</text>
<text x="381.2" y="37.5">3</text>
<text x="381.2" y="41.1">4</text>
<text x="384.7" y="39.3">4</text>
<text x="38.4" y="44.6">7</text>
<text x="41.9" y="42.8">PD1-OSC_OUT</text>
<text x="41.9" y="46.4">NRST</text>
<text x="86.1" y="46.4">PB6</text>
<text x="86.1" y="42.8">PB7</text>
<text x="93.7" y="44.6">42</text>
<text x="338.2" y="42.8">5</text>
<text x="338.2" y="46.4">6</text>
<text x="341.7" y="44.6">5</text>
<text x="381.2" y="44.6">5</text>
<text x="384.7" y="42.8">5</text>
<text x="384.7" y="46.4">6</text>
<text x="86.1" y="53.4">PB4</text>
<text x="86.1" y="49.9">PB5</text>
<text x="93.7" y="51.6">40</text>
<text x="93.7" y="48.1">41</text>
<text x="338.2" y="49.9">7</text>
<text x="338.2" y="53.4">8</text>
<text x="341.7" y="48.1">6</text>
<text x="341.7" y="51.6">7</text>
<text x="381.2" y="48.1">6</text>
<text x="381.2" y="51.6">7</text>
<text x="384.7" y="49.9">7</text>
<text x="384.7" y="53.4">8</text>
<text x="36.4" y="55.2">10</text>
<text x="36.4" y="58.7">11</text>
<text x="41.9" y="56.9">PA0-WKUP</text>
<text x="86.1" y="56.9">PB3</text>
<text x="93.7" y="58.7">38</text>
<text x="93.7" y="55.2">39</text>
<text x="183.2" y="55.2">1</text>
<text x="202.8" y="55.2">2</text>
<text x="338.2" y="56.9">9</text>
<text x="341.7" y="55.2">8</text>
<text x="341.7" y="58.7">9</text>
<text x="381.2" y="55.2">8</text>
<text x="381.2" y="58.7">9</text>
<text x="384.7" y="56.9">9</text>
<text x="36.4" y="62.2">12</text>
<text x="36.4" y="65.8">13</text>
<text x="41.9" y="60.5">PA1</text>
<text x="41.9" y="64">PA2</text>
<text x="84.1" y="64">PA14</text>
<text x="84.1" y="60.5">PA15</text>
<text x="93.7" y="62.2">37</text>
<text x="336.2" y="60.5">10</text>
<text x="341.7" y="62.2">10</text>
<text x="379.2" y="62.2">10</text>
<text x="384.7" y="60.5">10</text>
<text x="36.4" y="69.3">14</text>
<text x="41.9" y="67.5">PA3</text>
<text x="41.9" y="71">PA4</text>
<text x="183.2" y="69.3">3</text>
<text x="202.8" y="69.3">4</text>
<text x="36.4" y="72.8">15</text>
<text x="36.4" y="76.3">16</text>
<text x="41.9" y="74.6">PA5</text>
<text x="84.1" y="74.6">PA13</text>
<text x="93.7" y="76.3">33</text>
<text x="93.7" y="72.8">34</text>
<text x="338.2" y="74.6">1</text>
<text x="341.7" y="76.3">1</text>
<text x="381.2" y="76.3">1</text>
<text x="384.7" y="74.6">1</text>
<text x="36.4" y="79.9">17</text>
<text x="36.4" y="83.4">18</text>
<text x="41.9" y="78.1">PA6</text>
<text x="41.9" y="81.6">PA7</text>
<text x="84.1" y="81.6">PA11</text>
<text x="84.1" y="78.1">PA12</text>
<text x="93.7" y="83.4">31</text>
<text x="93.7" y="79.9">32</text>
<text x="338.2" y="78.1">2</text>
<text x="338.2" y="81.6">3</text>
<text x="341.7" y="79.9">2</text>
<text x="341.7" y="83.4">3</text>
<text x="381.2" y="79.9">2</text>
<text x="381.2" y="83.4">3</text>
<text x="384.7" y="78.1">2</text>
<text x="384.7" y="81.6">3</text>
<text x="36.4" y="86.9">19</text>
<text x="41.9" y="85.2">PB0</text>
<text x="41.9" y="88.7">PB1</text>
<text x="84.1" y="85.2">PA10</text>
<text x="86.1" y="88.7">PA9</text>
<text x="93.7" y="86.9">30</text>
<text x="338.2" y="85.2">4</text>
<text x="338.2" y="88.7">5</text>
<text x="341.7" y="86.9">4</text>
<text x="381.2" y="86.9">4</text>
<text x="384.7" y="85.2">4</text>
<text x="384.7" y="88.7">5</text>
<text x="36.4" y="90.5">20</text>
<text x="36.4" y="94">21</text>
<text x="41.9" y="92.2">PB2</text>
<text x="41.9" y="95.7">PB10</text>
<text x="84.1" y="95.7">PB15</text>
<text x="86.1" y="92.2">PA8</text>
<text x="93.7" y="94">28</text>
<text x="93.7" y="90.5">29</text>
<text x="338.2" y="92.2">6</text>
<text x="338.2" y="95.7">7</text>
<text x="341.7" y="90.5">5</text>
<text x="341.7" y="94">6</text>
<text x="381.2" y="90.5">5</text>
<text x="381.2" y="94">6</text>
<text x="384.7" y="92.2">6</text>
<text x="384.7" y="95.7">7</text>
<text x="36.4" y="97.5">22</text>
<text x="41.9" y="99.3">PB11</text>
<text x="84.1" y="99.3">PB14</text>
<text x="93.7" y="101">26</text>
<text x="93.7" y="97.5">27</text>
<text x="338.2" y="99.3">8</text>
<text x="341.7" y="97.5">7</text>
<text x="341.7" y="101">8</text>
<text x="381.2" y="97.5">7</text>
<text x="381.2" y="101">8</text>
<text x="384.7" y="99.3">8</text>
<text x="84.1" y="106.3">PB12</text>
<text x="84.1" y="102.8">PB13</text>
<text x="93.7" y="104.6">25</text>
<text x="336.2" y="106.3">10</text>
<text x="338.2" y="102.8">9</text>
<text x="341.7" y="104.6">9</text>
<text x="381.2" y="104.6">9</text>
<text x="384.7" y="102.8">9</text>
<text x="384.7" y="106.3">10</text>
<text x="341.7" y="108.1">10</text>
<text x="379.2" y="108.1">10</text>
<text x="59.6" y="138.4" transform="rotate(-90 59.6 138.4)">20</text>
<text x="66.7" y="138.4" transform="rotate(-90 66.7 138.4)">19</text>
<text x="188" y="140.6" transform="rotate(-90 188 140.6)">C</text>
<text x="61" y="145.3" transform="rotate(-90 61 145.3)">EH</text>
<text x="68.1" y="145.3" transform="rotate(-90 68.1 145.3)">EH</text>
<text x="186.6" y="147.2" transform="rotate(-90 186.6 147.2)">3</text>
<text x="44" y="154">A9</text>
<text x="50.7" y="155.7">VBUS</text>
<text x="67.5" y="155.7">VBUS</text>
<text x="78.8" y="154">B4</text>
<text x="174.6" y="151.8">B</text>
<text x="181.4" y="150.4">1</text>
<text x="304.5" y="150.4">3</text>
<text x="309.7" y="151.8">IN</text>
<text x="322" y="151.8">OUT</text>
<text x="322" y="155.4">OUT</text>
<text x="332" y="150.4">4</text>
<text x="332" y="154">2</text>
<text x="43.6" y="161">A7</text>
<text x="44" y="157.5">A8</text>
<text x="50.7" y="159.2">SBU1</text>
<text x="69.9" y="159.2">CC2</text>
<text x="78.8" y="157.5">B5</text>
<text x="78.8" y="161">B6</text>
<text x="186.6" y="156.3" transform="rotate(-90 186.6 156.3)">2</text>
<text x="373.6" y="157.8" transform="rotate(-90 373.6 157.8)">1</text>
<text x="377.1" y="157.8" transform="rotate(-90 377.1 157.8)">2</text>
<text x="380.6" y="157.8" transform="rotate(-90 380.6 157.8)">3</text>
<text x="44" y="164.5">A6</text>
<text x="50.7" y="166.3">DP1</text>
<text x="50.7" y="162.8">DN1</text>
<text x="69.5" y="166.3">DN2</text>
<text x="69.9" y="162.8">DP2</text>
<text x="78.8" y="164.5">B7</text>
<text x="188" y="163.1" transform="rotate(-90 188 163.1)">E</text>
<text x="371.9" y="164.5">4</text>
<text x="381" y="164.5">5</text>
<text x="44" y="171.6">A4</text>
<text x="44" y="168.1">A5</text>
<text x="50.7" y="173.4">VBUS</text>
<text x="50.7" y="169.8">CC1</text>
<text x="67.5" y="173.4">VBUS</text>
<text x="67.6" y="169.8">SBU2</text>
<text x="78.8" y="168.1">B8</text>
<text x="78.8" y="171.6">B9</text>
<text x="61" y="185.3" transform="rotate(-90 61 185.3)">EH</text>
<text x="68.1" y="185.3" transform="rotate(-90 68.1 185.3)">EH</text>
<text x="59.6" y="191.9" transform="rotate(-90 59.6 191.9)">17</text>
<text x="66.7" y="191.9" transform="rotate(-90 66.7 191.9)">18</text>
<text x="51.4" y="224.5">1</text>
<text x="54.9" y="222.7">1</text>
<text x="54.9" y="226.3">2</text>
<text x="304.7" y="226.3">1</text>
<text x="330" y="226.3">2</text>
<text x="51.4" y="228">2</text>
<text x="304.7" y="229.8">2</text>
<text x="308.2" y="228">1</text>
<text x="308.2" y="231.6">2</text>
<text x="326.5" y="231.6">1</text>
<text x="326.5" y="228">2</text>
<text x="330" y="229.8">1</text>
<text x="51.4" y="238.6">1</text>
<text x="54.9" y="236.9">1</text>
<text x="51.4" y="242.1">2</text>
<text x="54.9" y="240.4">2</text>
<text x="87.8" y="242.1">2</text>
<text x="87.8" y="245.7">3</text>
<text x="91.3" y="243.9">TXD</text>
<text x="101.6" y="243.9">R232</text>
<text x="111.3" y="245.7">14</text>
<text x="111.3" y="242.1">15</text>
<text x="87.8" y="249.2">4</text>
<text x="91.3" y="247.4">RXD</text>
<text x="91.3" y="251">V3</text>
<text x="100.6" y="251">DTR#</text>
<text x="100.9" y="247.4">RTS#</text>
<text x="111.3" y="249.2">13</text>
<text x="87.8" y="252.7">5</text>
<text x="87.8" y="256.3">6</text>
<text x="91.3" y="254.5">UD+ DCD#</text>
<text x="111.3" y="256.3">11</text>
<text x="111.3" y="252.7">12</text>
<text x="87.8" y="259.8">7</text>
<text x="87.8" y="263.3">8</text>
<text x="91.3" y="258">UD-</text>
<text x="91.3" y="261.5">XI</text>
<text x="100.4" y="261.5">DSR#</text>
<text x="103.7" y="258">RI#</text>
<text x="111.3" y="263.3">9</text>
<text x="111.3" y="259.8">10</text>
<text x="91.3" y="265.1">XO</text>
<text x="100.9" y="265.1">CTS#</text>
</g>
<g font-size="3.2" fill="#f00">
<text x="93.7" y="23.4">48</text>
<text x="81.1" y="25.2">VDD_3</text>
<text x="38.4" y="51.6">9</text>
<text x="41.9" y="53.4">VDDA</text>
<text x="93.7" y="65.8">36</text>
<text x="81.1" y="67.5">VDD_2</text>
<text x="36.4" y="104.6">24</text>
<text x="41.9" y="106.3">VDD_1</text>
<text x="111.3" y="238.6">16</text>
<text x="103.2" y="240.4">VCC</text>
</g>
<g font-size="3.2">
<text x="81.6" y="28.7">VSS_3</text>
<text x="93.7" y="27">47</text>
<text x="38.4" y="48.1">8</text>
<text x="41.9" y="49.9">VSSA</text>
<text x="81.6" y="71">VSS_2</text>
<text x="93.7" y="69.3">35</text>
<text x="36.4" y="101">23</text>
<text x="41.9" y="102.8">VSS_1</text>
<text x="42.7" y="143">A12</text>
<text x="78.8" y="143.4">B1</text>
<text x="50.7" y="145.1">GND</text>
<text x="69" y="145.1">GND</text>
<text x="318.9" y="165.5" transform="rotate(-90 318.9 165.5)">1</text>
<text x="44.3" y="182.2">A1</text>
<text x="50.7" y="183.9">GND</text>
<text x="69" y="183.9">GND</text>
<text x="78.1" y="181.8">B12</text>
<text x="87.8" y="238.6">1</text>
<text x="91.3" y="240.4">GND</text>
</g>
</svg>
